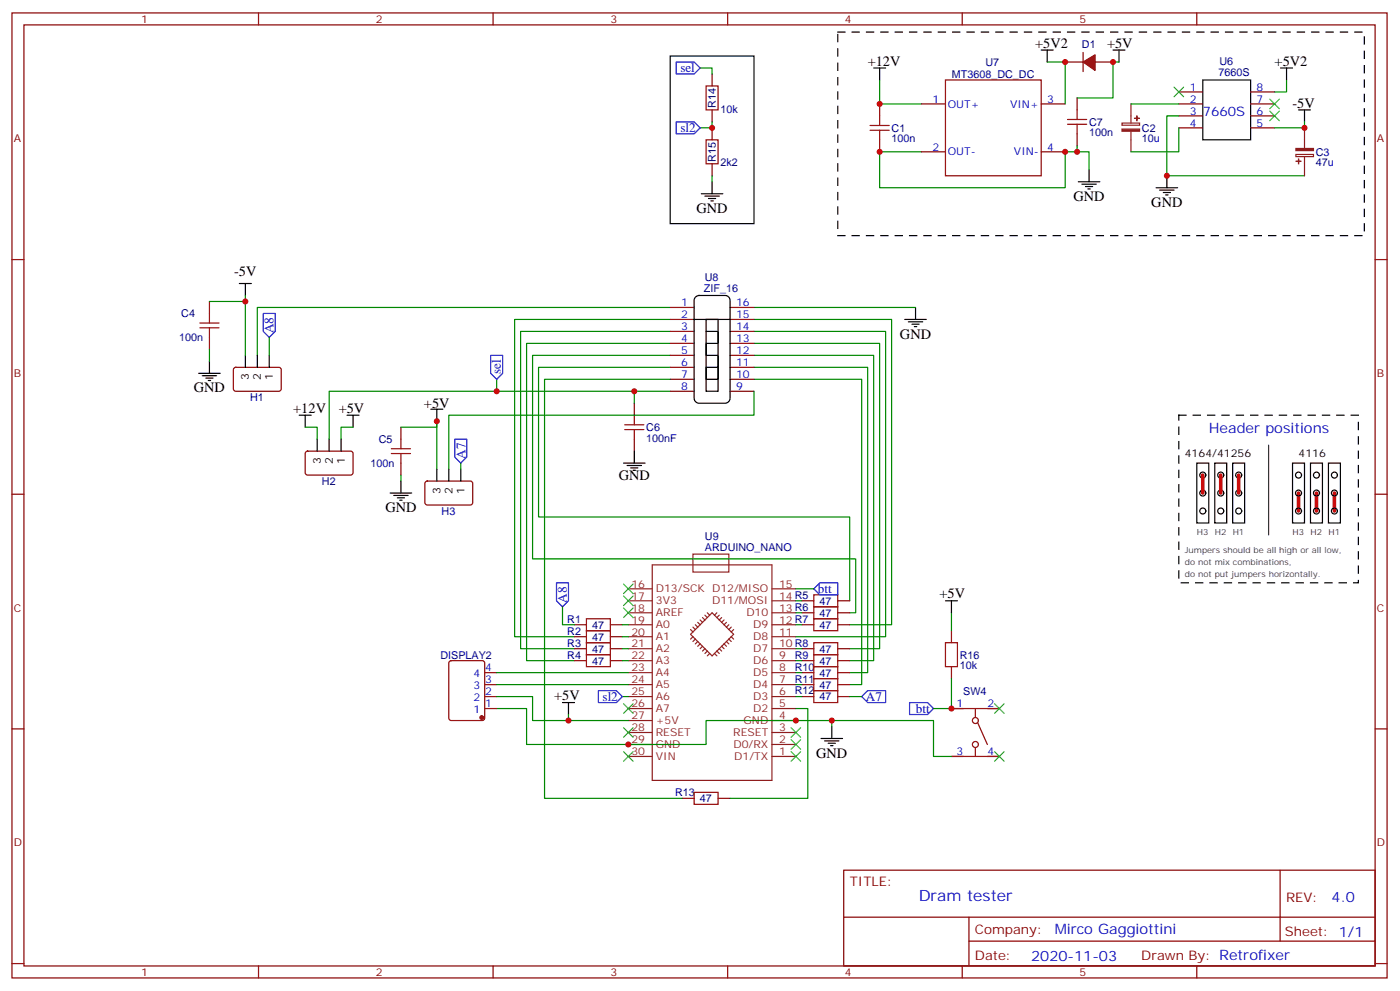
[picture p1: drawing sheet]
<svg xmlns="http://www.w3.org/2000/svg" width="413mm" height="292mm" viewBox="0 0 413 292" stroke-linecap="round" stroke-linejoin="round" font-family="sans-serif">
<g fill="none" stroke="#870000" stroke-width=".35">
<path d="M3.5 3.8h405.4v284.3h-405.4zM7.1 7.3h398.2v277.3h-398.2zM76.2 3.8v3.5M145.3 3.8v3.5M214.5 3.8v3.5M283.6 3.8v3.5M314 18.3h5.3M319.3 15.5v5.6M322.8 18.3h5.3M352.8 3.8v3.5M209.9 21.8v3.5M209.9 32.4v3.5"/>
<path d="M209.9 37.7v3.5M259.3 30.6v3.5M271.6 30.6h7.1M306.9 30.6h7.1M317.5 28.9v3.5M317.5 39.4v3.6M347.5 27.1h7M347.5 30.6h7M347.5 34.1h7M347.5 37.7h7M368.7 27.1h7M368.7 30.6h7"/>
<path d="M368.7 34.1h7M368.7 37.7h7M209.9 48.3v3.5M259.3 41.2v3.5M271.6 44.7h7.1M306.9 44.7h7.1M3.5 76.5h3.6M405.3 76.5h3.6M61.7 88.8v3.6M61.7 99.4v3.5M197.6 90.6h7M197.6 94.1h7"/>
<path d="M197.6 97.6h7M215.2 90.6h7M215.2 94.1h7M215.2 97.6h7M69 108.4l.5-.2 13 .1 .4 .6-.1 6-.6 .4-13-.1-.4-.6v-5.7zM187 118.8v3.5M197.6 101.2h7M197.6 104.7h7M197.6 108.2h7M197.6 111.8h7M197.6 115.3h7M215.2 101.2h7"/>
<path d="M215.2 104.7h7M215.2 108.2h7M215.2 111.8h7M215.2 115.3h7M90.2 133.1l.5-.2 12.9 .1 .5 .6-.1 6-.6 .4-13-.1-.4-.6v-5.7zM118.2 125.9v3.5M118.2 136.5v3.5M187 129.4v3.5M3.5 145.6h3.6M125.5 142l.4-.3 13 .1 .4 .7v5.9l-.7 .4-12.9-.1-.5-.6v-5.6zM405.3 145.6h3.6M236.4 177h3.5"/>
<path d="M246.9 177h3.6M132.5 194.9l.5-.2h9.2l.6 .4 .1 16.5-.5 .6-9.4 .1-.7-.5v-16.4zM142.9 198.2h3.5M169.3 194.7h3.6M169.3 191.1h3.6M169.3 184.1h3.6M169.3 187.6h3.6M179.9 194.7h3.5M179.9 191.1h3.5M179.9 184.1h3.5M179.9 187.6h3.5M236.4 198.2h3.5"/>
<path d="M236.4 194.7h3.5M236.4 191.1h3.5M236.4 184.1h3.5M236.4 180.6h3.5M246.9 198.2h3.6M246.9 194.7h3.6M246.9 191.1h3.6M246.9 184.1h3.6M246.9 180.6h3.6M280.5 185.8v3.6M280.5 196.4v3.6M3.5 214.8h3.6"/>
<path d="M142.9 208.8h3.5M142.9 205.2h3.5M142.9 201.7h3.5M236.4 205.2h3.5M236.4 201.7h3.5M246.9 205.2h3.6M246.9 201.7h3.6M280.5 208.8h14.1M287.5 208.8v2.4M288.2 213l2.8 6.4M405.3 214.8h3.6M201.1 235.2h3.5"/>
<path d="M211.7 235.2h3.5M280.5 222.9h14.1M287.5 220.4v2.5M248.7 256.4h156.6v28.2h-156.6zM377.3 256.4v20.9M248.7 270.2h156.5M285.6 277.3h119.6M285.6 270.2v14.2M3.5 283.9h3.6M76.2 284.6v3.5M145.3 284.6v3.5M214.5 284.6v3.5"/>
<path d="M283.6 284.6v3.5M352.8 284.6v3.5M405.3 283.9h3.6"/>
<circle cx="287.5" cy="219.4" r=".88"/>
<circle cx="287.5" cy="212.3" r=".88"/>
</g>
<g fill="none" stroke="#8c2424" stroke-width=".35">
<path d="M330.7 36.3h5.2v.6h-5.2zM333.4 30.6v5.7M333.4 38.7v6M384.5 37.7v6M382 45.5h5.2v.6h-5.2zM384.5 46.1v5.7M185.2 177h7.1M185.2 173.5h7.1M192.3 166.4h35.2v63.5h-35.2zM204.3 163.3h10.5v5.3h-10.5zM227.5 177h7.1M227.5 173.5h7.1"/>
<path d="M185.2 180.6h7.1M185.2 184.1h7.1M185.2 187.6h7.1M185.2 191.1h7.1M185.2 194.7h7.1M185.2 198.2h7.1M203.6 186.9l6.3-6.3 6.4 6.3-6.4 6.4zM203.6 185.5l.7 .7M204.3 184.8l.7 .7M204.3 187.6l-.7 .7M205 184.1l.7 .7M205 188.3l-.7 .7"/>
<path d="M205.7 183.4l.7 .7M205.7 189l-.7 .7M206.4 182.7l.7 .7M206.4 189.7l-.7 .7M207.1 182l.7 .7M207.1 190.4l-.7 .7M207.8 181.3l.7 .7M207.8 191.1l-.7 .7M208.5 180.6l.7 .7M208.5 191.8l-.7 .7M209.2 192.5l-.7 .8M210.6 192.5l.7 .8"/>
<path d="M211.3 180.6l-.7 .7M211.3 191.8l.7 .7M212 191.1l.7 .7M212 181.3l-.7 .7M212.7 190.4l.7 .7M212.7 182l-.7 .7M213.4 189.7l.7 .7M213.4 182.7l-.7 .7M214.1 189l.7 .7M214.1 183.4l-.7 .7M214.8 188.3l.7 .7M214.8 184.1l-.7 .7"/>
<path d="M215.5 187.6l.8 .7M215.5 184.8l-.7 .7M216.3 185.5l-.8 .7M227.5 180.6h7.1M227.5 184.1h7.1M227.5 187.6h7.1M227.5 191.1h7.1M227.5 194.7h7.1M227.5 198.2h7.1M185.2 201.7h7.1M185.2 205.2h7.1M185.2 208.8h7.1"/>
<path d="M185.2 212.3h7.1M185.2 215.8h7.1M185.2 219.4h7.1M227.5 201.7h7.1M227.5 205.2h7.1M227.5 208.8h7.1M227.5 212.3h7.1M227.5 215.8h7.1M227.5 219.4h7.1M185.2 222.9h7.1M227.5 222.9h7.1"/>
</g>
<g fill="none" stroke="#000" stroke-width=".35">
<path d="M197.6 16.5h24.6v49.4h-24.6zM306.9 14.7h3.5M308.7 14.7v3.6M328.1 14.7h3.5M329.8 14.7v3.6M257.5 20h3.6M259.3 20v3.6M354.5 23.6h14.2v17.6h-14.2zM377.5 20h3.5M379.2 20v3.6M382.8 32.4h3.5M384.5 32.4v3.5"/>
<path d="M206.7 57.1h6.4M207.8 57.8h4.2M208.8 58.5h2.2M209.5 59.2h.8M209.9 53.6v3.5M317.9 53.6h6.3M318.9 54.3h4.2M320 55h2.1M320.7 55.7h.7M321 50v3.6M340.8 55.3h6.3M341.8 56h4.3"/>
<path d="M342.9 56.7h2.1M343.6 57.4h.7M344 51.8v3.5M70.6 83.5h3.5M72.3 83.5v3.6M204.6 94.1h10.6M204.9 87.6l1.1-.5h7.8a1.41 1.41 0 0 1 1.4 1.4v28.9a1.51 1.51 0 0 1-1.4 1.4h-7.8a1.51 1.51 0 0 1-1.4-1.4v-28.9zM208.1 94.1h3.6v21.2h-3.6zM208.1 97.6h3.6v3.6h-3.6v3.5h3.6v3.5h-3.6v3.6h3.6v-3.6M266.7 94.1h6.3M267.8 94.8h4.2M268.8 95.5h2.1"/>
<path d="M269.5 96.2h.7M269.9 90.6v3.5M58.6 110h6.3M59.6 110.7h4.3M60.7 111.4h2.1M61.4 112.1h.7M61.7 106.5v3.5M72.3 104.7v3.5M75.8 104.7v3.5M79.4 104.7v3.5M88.2 122.3h3.5M90 122.3v3.6"/>
<path d="M93.5 129.4v3.5M97 129.4v3.5M100.5 129.4v3.5M102.3 122.3h3.5M104.1 122.3v3.6M127 120.6h3.5M128.8 120.6v3.5M128.8 138.2v3.5M132.3 138.2v3.5M135.8 138.2v3.5M183.8 136.5h6.3M184.9 137.2h4.2"/>
<path d="M185.9 137.9h2.1M186.6 138.6h.7M187 132.9v3.6M352.8 136.5h3.5v17.6h-3.5zM358.1 136.5h3.5v17.6h-3.5zM363.4 136.5h3.5v17.6h-3.5zM381 136.5h3.5v17.6h-3.5zM386.3 136.5h3.5v17.6h-3.5zM391.6 136.5h3.5v17.6h-3.5zM115 145.3h6.4M116.1 146h4.2M117.1 146.7h2.1"/>
<path d="M117.8 147.4h.7M118.2 141.7v3.6M278.7 177h3.5M280.5 177v3.6M165.8 207h3.5M167.6 207v3.5M242 217.6h6.4M243.1 218.3h4.2M244.1 219h2.1M244.8 219.7h.7M245.2 214.1v3.5"/>
<circle cx="354.5" cy="140" r=".88"/>
<circle cx="359.8" cy="140" r=".88"/>
<circle cx="365.1" cy="140" r=".88"/>
<circle cx="382.8" cy="140" r=".88"/>
<circle cx="388.1" cy="140" r=".88"/>
<circle cx="393.3" cy="140" r=".88"/>
<circle cx="354.5" cy="150.6" r=".88"/>
<circle cx="354.5" cy="145.3" r=".88"/>
<circle cx="359.8" cy="150.6" r=".88"/>
<circle cx="359.8" cy="145.3" r=".88"/>
<circle cx="365.1" cy="145.3" r=".88"/>
<circle cx="365.1" cy="150.6" r=".88"/>
<circle cx="382.8" cy="150.6" r=".88"/>
<circle cx="382.8" cy="145.3" r=".88"/>
<circle cx="388.1" cy="150.6" r=".88"/>
<circle cx="388.1" cy="145.3" r=".88"/>
<circle cx="393.3" cy="150.6" r=".88"/>
<circle cx="393.3" cy="145.3" r=".88"/>
</g>
<g fill="none" stroke="#008700" stroke-width=".35">
<path d="M308.7 18.3h5.3v12.3M329.8 18.3h-1.7v10.6h-10.6M206.4 20h3.5v1.8M209.9 35.9v1.8h-3.5M259.3 23.6v7h12.3M333.4 30.6h14.1M347.5 37.7v7h-14.1M347.5 34.1h-3.5v17.7h40.5M379.2 23.6v3.5h-3.5M384.5 35.9v1.8h-8.8M209.9 51.8v1.8M271.6 44.7h-12.3v10.6h54.7v-10.6h7v5.3"/>
<path d="M317.5 43v1.7M61.7 88.8h10.6v15.9M72.3 87.1v1.7M79.4 99.4v5.3M197.6 90.6h-121.8v14.1M197.6 94.1h-45.9v93.5h17.6M197.6 97.6h-44.1v93.5h15.8M222.2 94.1h40.6v90h-12.3M222.2 97.6h38.9v90h-26.5M222.2 90.6h47.7M61.7 102.9v3.6M146.4 111.8v3.5h51.2"/>
<path d="M146.4 115.3h-49.4v14.1M187 115.3v3.5M197.6 101.2h-42.4v93.5h14.1M197.6 104.7h-40.6v60h95.2v15.9h-1.7M197.6 108.2h-38.9v44.1h91.8v24.7M197.6 111.8h-37.1v123.4h40.6M222.2 101.2h37.1v89.9h-8.8M222.2 104.7h35.3v90h-7M222.2 108.2h33.6v90h-5.3M222.2 111.8h31.8v89.9h-3.5M222.2 115.3v7h-89.9v15.9M90 125.9h3.5v3.5"/>
<path d="M104.1 125.9h-3.6v3.5M118.2 125.9h10.6v-1.8v14.1M118.2 140v1.7M135.8 136.5v1.7M165.8 178.8v5.3h3.5M234.6 177h1.8M234.6 173.5h5.3M146.4 198.2h38.8M183.4 194.7h1.8M183.4 191.1h1.8M183.4 184.1h1.8M183.4 187.6h1.8"/>
<path d="M234.6 198.2h1.8M234.6 194.7h1.8M234.6 191.1h1.8M234.6 184.1h1.8M234.6 180.6h1.8M280.5 200v8.8h-5.3M280.5 180.6v5.2M146.4 208.8h8.8v10.6h52.9v-7.1h37.1v1.8M146.4 205.2h10.6v7.1h10.6M146.4 201.7h38.8M167.6 210.5v1.8h17.6M183.4 205.2h1.8"/>
<path d="M234.6 208.8h3.5v26.4h-22.9M234.6 201.7h1.8M234.6 205.2h1.8M245.2 212.3h30v10.6h5.3M250.5 205.2h3.5"/>
</g>
<g fill="#870000" stroke="#870000" stroke-width=".35">
<path d="M319.3 18.3l3.5-2.1v4.5z"/>
<circle cx="142" cy="211.4" r=".53"/>
</g>
<g fill="none" stroke="#a10000" stroke-width=".35">
<path d="M208.1 25.3h3.6v7.1h-3.6zM256.5 38.4h5.6M256.5 37h5.6M259.3 34.1v2.9M259.3 38.4v2.8M314.7 36.6h5.6M314.7 35.2h5.6M317.5 32.4v2.8M317.5 36.6v2.8M208.1 41.2h3.6v7.1h-3.6zM58.9 95.2h5.7M58.9 96.6h5.7"/>
<path d="M61.7 92.4v2.8M61.7 96.6v2.8M115.4 132.2h5.6M115.4 133.6h5.6M118.2 129.4v2.8M118.2 133.6v2.9M184.1 126.6h5.7M184.1 125.2h5.7M187 122.3v2.9M187 126.6v2.8M239.9 178.8h7v3.5h-7zM239.9 175.3h7v3.5h-7z"/>
<path d="M172.9 192.9h7v3.5h-7zM172.9 189.4h7v3.5h-7zM172.9 185.8h7v3.6h-7zM172.9 182.3h7v3.5h-7zM239.9 200h7v3.5h-7zM239.9 196.4h7v3.6h-7zM239.9 192.9h7v3.5h-7zM239.9 189.4h7v3.5h-7zM239.9 182.3h7v3.5h-7zM278.7 189.4h3.5v7h-3.5zM239.9 203.5h7v3.5h-7zM204.6 233.5h7.1v3.5h-7.1z"/>
</g>
<g fill="none" stroke="#3c3" stroke-width=".35">
<path d="M346.1 25.7l2.8 2.8M348.9 25.7l-2.8 2.8M374.3 32.7l2.8 2.9M374.3 29.2l2.8 2.8M377.1 32.7l-2.8 2.9M377.1 29.2l-2.8 2.8M183.8 179.1l2.8 2.9M183.8 175.6l2.8 2.8M183.8 172.1l2.8 2.8M186.6 179.1l-2.8 2.9M186.6 175.6l-2.8 2.8M186.6 172.1l-2.8 2.8"/>
<path d="M183.8 214.4l2.8 2.8M183.8 207.4l2.8 2.8M186.6 214.4l-2.8 2.8M186.6 207.4l-2.8 2.8M233.2 214.4l2.8 2.8M233.2 217.9l2.8 2.9M236 214.4l-2.8 2.8M236 217.9l-2.8 2.9M293.2 207.4l2.8 2.8M296 207.4l-2.8 2.8M183.8 221.5l2.8 2.8M186.6 221.5l-2.8 2.8"/>
<path d="M233.2 221.5l2.8 2.8M236 221.5l-2.8 2.8M293.2 221.5l2.8 2.8M296 221.5l-2.8 2.8"/>
</g>
<path d="M199.3 18.3h5.3l1.8 1.7-1.8 1.8h-5.3zM199.3 35.9h5.3l1.8 1.8-1.8 1.7h-5.3zM77.6 92.4h3.5v5.2l-1.7 1.8-1.8-1.8zM144.6 104.7h3.6v5.3l-1.8 1.8-1.8-1.8zM134.1 129.4h3.5v5.3l-1.8 1.8-1.7-1.8zM164 171.7h3.6v5.3l-1.8 1.8-1.8-1.8zM239.9 173.5l1.8-1.8h5.2v3.6h-5.2zM176.4 203.5h5.3l1.7 1.7-1.7 1.8h-5.3zM254 205.2l1.8-1.7h5.3v3.5h-5.3zM268.1 207h5.3l1.8 1.8-1.8 1.7h-5.3z" fill="none" stroke="#00f" stroke-width=".35"/>
<g fill="#8c2424" stroke="#8c2424" stroke-width=".35">
<path d="M330.7 38h5.2v.7h-5.2z"/>
<path d="M334.4 34.9h1.4z"/>
<path d="M335.1 34.1v1.5z"/>
<path d="M382 43.7h5.2v.7h-5.2z"/>
<path d="M382.1 47.5l1.4 .1z"/>
<path d="M382.8 46.8v1.5z"/>
</g>
<path d="M246.9 9.5h155.3v59.9h-155.3zM347.5 122.3h52.9v49.4h-52.9z" fill="none" stroke="#000" stroke-width=".35" stroke-dasharray="2.1 2.1"/>
<path d="M278.7 23.6h28.2v28.2h-28.2z" fill="none" stroke="#900" stroke-width=".35"/>
<path d="M354.5 140v5.3M359.8 140v5.3M365.1 140v5.3M382.8 145.3v5.3M388.1 145.3v5.3M393.3 145.3v5.3" fill="none" stroke="#f00" stroke-width="1.1"/>
<path d="M373.9 131.2v26.4" fill="none" stroke="#333" stroke-width=".35"/>
<g fill="#c00">
<circle cx="245.2" cy="212.3" r=".88"/>
<circle cx="185.2" cy="219.4" r=".88"/>
<circle cx="234.6" cy="212.3" r=".88"/>
<circle cx="187" cy="115.3" r=".88"/>
<circle cx="384.5" cy="37.7" r=".88"/>
<circle cx="344" cy="51.8" r=".88"/>
<circle cx="259.3" cy="30.6" r=".88"/>
<circle cx="259.3" cy="44.7" r=".88"/>
<circle cx="314" cy="44.7" r=".88"/>
<circle cx="280.5" cy="208.8" r=".88"/>
<circle cx="209.9" cy="37.7" r=".88"/>
<circle cx="72.3" cy="88.8" r=".88"/>
<circle cx="146.4" cy="115.3" r=".88"/>
<circle cx="128.8" cy="124.1" r=".88"/>
<circle cx="317.5" cy="44.7" r=".88"/>
<circle cx="328.1" cy="18.3" r=".88"/>
<circle cx="167.6" cy="212.3" r=".88"/>
<circle cx="314" cy="18.3" r=".88"/>
</g>
<text font-size="4.6" fill="#00f" x="270.8" y="265.4">Dram tester</text>
<g font-size="4.2">
<text x="305.2" y="14">+5V2</text>
<text x="326.3" y="14">+5V</text>
<text x="255.8" y="19.3">+12V</text>
<text x="375.7" y="19.3">+5V2</text>
<text x="381" y="31.7">-5V</text>
<text x="316.4" y="59.2">GND</text>
<text x="205.3" y="62.7">GND</text>
<text x="339.4" y="61">GND</text>
<text x="69" y="81.4">-5V</text>
<text x="265.3" y="99.8">GND</text>
<text x="57.1" y="115.6">GND</text>
<text x="86.4" y="121.6">+12V</text>
<text x="99.8" y="121.6">+5V</text>
<text x="125" y="120.3">+5V</text>
<text x="182.4" y="141.4">GND</text>
<text x="113.6" y="150.9">GND</text>
<text x="276.9" y="176.3">+5V</text>
<text x="163.3" y="206.3">+5V</text>
<text x="240.6" y="223.2">GND</text>
</g>
<g font-size="4.2" fill="#00f">
<text x="356.3" y="127.6">Header positions</text>
<text x="392.5" y="265.7">4.0</text>
<text x="310.9" y="275.2">Mirco Gaggiottini</text>
<text x="304" y="283">2020-11-03</text>
</g>
<g font-size="3.9" fill="#00f">
<text x="200.5" y="21.3">sel</text>
<text x="354.5" y="34.1">7660S</text>
<text x="200.5" y="38.9">sl2</text>
<text x="80.6" y="98.2" transform="rotate(-90 80.6 98.2)">A8</text>
<text x="147.6" y="110.1" transform="rotate(-90 147.6 110.1)">sel</text>
<text x="137.2" y="135.2" transform="rotate(-90 137.2 135.2)">A7</text>
<text x="167.1" y="177.6" transform="rotate(-90 167.1 177.6)">A8</text>
<text x="241.1" y="174.9">btt</text>
<text x="177.6" y="206.5">sl2</text>
<text x="255.2" y="206.5">A7</text>
<text x="270" y="210">btt</text>
</g>
<g font-size="3.9" fill="#800">
<text x="250.5" y="261">TITLE:</text>
<text x="379.1" y="265.7">REV:</text>
<text x="287.4" y="275.2">Company:</text>
<text x="378.7" y="275.8">Sheet: 1/1</text>
<text x="287.4" y="282.9">Date:</text>
<text x="336.4" y="282.9">Drawn By: Retrofixer</text>
</g>
<g font-size="3.2" fill="#800">
<text x="41.6" y="6.8">1</text>
<text x="110.8" y="6.8">2</text>
<text x="179.9" y="6.8">3</text>
<text x="249.1" y="6.8">4</text>
<text x="318.2" y="6.8">5</text>
<text x="4.1" y="41.9">A</text>
<text x="405.9" y="41.9">A</text>
<text x="4.1" y="111.1">B</text>
<text x="405.9" y="111.1">B</text>
<text x="4.1" y="180.2">C</text>
<text x="405.9" y="180.2">C</text>
<text x="4.1" y="249.3">D</text>
<text x="405.9" y="249.3">D</text>
<text x="41.6" y="287.6">1</text>
<text x="110.8" y="287.6">2</text>
<text x="179.9" y="287.6">3</text>
<text x="249.1" y="287.6">4</text>
<text x="318.2" y="287.6">5</text>
</g>
<g font-size="3.2" fill="#000080">
<text x="318.9" y="14.1">D1</text>
<text x="280.6" y="22.9">MT3608_DC_DC</text>
<text x="290.5" y="19.3">U7</text>
<text x="359.2" y="22.4">7660S</text>
<text x="359.5" y="19.2">U6</text>
<text x="211" y="31.9" transform="rotate(-90 211 31.9)">R14</text>
<text x="212.4" y="33.2">10k</text>
<text x="262.8" y="42">100n</text>
<text x="262.8" y="38.9">C1</text>
<text x="321" y="40.2">100n</text>
<text x="321" y="37.1">C7</text>
<text x="336.6" y="42">10u</text>
<text x="336.6" y="38.9">C2</text>
<text x="211" y="47.8" transform="rotate(-90 211 47.8)">R15</text>
<text x="387.9" y="45.9">C3</text>
<text x="212.4" y="49">2k2</text>
<text x="387.9" y="49">47u</text>
<text x="207.8" y="82.7">U8</text>
<text x="207.5" y="85.9">ZIF_16</text>
<text x="53.4" y="93.5">C4</text>
<text x="52.8" y="100.5">100n</text>
<text x="73.7" y="118.2">H1</text>
<text x="111.6" y="130.6">C5</text>
<text x="190.5" y="130.2">100nF</text>
<text x="190.5" y="127">C6</text>
<text x="109.2" y="137.6">100n</text>
<text x="94.9" y="142.9">H2</text>
<text x="130.2" y="151.7">H3</text>
<text x="207.8" y="159">U9</text>
<text x="207.8" y="162.2">ARDUINO_NANO</text>
<text x="241.6" y="178.2">47</text>
<text x="167.2" y="183.5">R1</text>
<text x="174.6" y="185.2">47</text>
<text x="241.6" y="185.2">47</text>
<text x="241.6" y="181.7">47</text>
<text x="167.2" y="190.5">R3</text>
<text x="167.2" y="187">R2</text>
<text x="174.6" y="188.8">47</text>
<text x="129.8" y="194">DISPLAY2</text>
<text x="167.2" y="194">R4</text>
<text x="174.6" y="195.8">47</text>
<text x="174.6" y="192.3">47</text>
<text x="234.3" y="197.6">R10</text>
<text x="234.3" y="194">R9</text>
<text x="241.6" y="195.8">47</text>
<text x="241.6" y="192.3">47</text>
<text x="282.9" y="197.2">10k</text>
<text x="282.9" y="194.1">R16</text>
<text x="234.3" y="201.1">R11</text>
<text x="241.6" y="202.9">47</text>
<text x="241.6" y="199.3">47</text>
<text x="234.3" y="204.6">R12</text>
<text x="241.6" y="206.4">47</text>
<text x="283.9" y="204.7">SW4</text>
<text x="199" y="234.6">R13</text>
<text x="206.3" y="236.4">47</text>
</g>
<g font-size="3.2" fill="#00f">
<text x="350.8" y="26.7">1</text>
<text x="370.4" y="26.7">8</text>
<text x="274.9" y="30.3">1</text>
<text x="279.4" y="31.7">OUT+</text>
<text x="297.7" y="31.7">VIN+</text>
<text x="308.7" y="30.3">3</text>
<text x="350.8" y="30.3">2</text>
<text x="350.8" y="33.8">3</text>
<text x="370.4" y="33.8">6</text>
<text x="370.4" y="30.3">7</text>
<text x="350.8" y="37.3">4</text>
<text x="370.4" y="37.3">5</text>
<text x="274.9" y="44.4">2</text>
<text x="279.4" y="45.8">OUT-</text>
<text x="298.9" y="45.8">VIN-</text>
<text x="308.7" y="44.4">4</text>
<text x="200.8" y="90.2">1</text>
<text x="200.8" y="93.8">2</text>
<text x="217" y="93.8">15</text>
<text x="217" y="90.2">16</text>
<text x="200.8" y="97.3">3</text>
<text x="200.8" y="100.8">4</text>
<text x="217" y="100.8">13</text>
<text x="217" y="97.3">14</text>
<text x="200.8" y="104.4">5</text>
<text x="200.8" y="107.9">6</text>
<text x="217" y="107.9">11</text>
<text x="217" y="104.4">12</text>
<text x="200.8" y="111.4">7</text>
<text x="217" y="111.4">10</text>
<text x="200.8" y="114.9">8</text>
<text x="217" y="114.9">9</text>
<text x="143.1" y="197.8">4</text>
<text x="139.6" y="203.1">3</text>
<text x="139.6" y="199.6">4</text>
<text x="143.1" y="201.4">3</text>
<text x="139.6" y="206.7">2</text>
<text x="143.1" y="208.4">1</text>
<text x="143.1" y="204.9">2</text>
<text x="282" y="208.4">1</text>
<text x="291" y="208.4">2</text>
<text x="139.6" y="210.2">1</text>
<text x="282" y="222.5">3</text>
<text x="291" y="222.5">4</text>
</g>
<g font-size="3.2">
<text x="73.4" y="112" transform="rotate(-90 73.4 112)">3</text>
<text x="76.9" y="112" transform="rotate(-90 76.9 112)">2</text>
<text x="80.4" y="112" transform="rotate(-90 80.4 112)">1</text>
<text x="94.5" y="136.7" transform="rotate(-90 94.5 136.7)">3</text>
<text x="98.1" y="136.7" transform="rotate(-90 98.1 136.7)">2</text>
<text x="101.6" y="136.7" transform="rotate(-90 101.6 136.7)">1</text>
<text x="349.2" y="134.7">4164/41256</text>
<text x="382.8" y="134.7">4116</text>
<text x="129.8" y="145.5" transform="rotate(-90 129.8 145.5)">3</text>
<text x="133.3" y="145.5" transform="rotate(-90 133.3 145.5)">2</text>
<text x="136.9" y="145.5" transform="rotate(-90 136.9 145.5)">1</text>
</g>
<g font-size="3.2" fill="#8d2323">
<text x="186.1" y="173.1">16</text>
<text x="229.7" y="173.1">15</text>
<text x="186.1" y="176.7">17</text>
<text x="193.3" y="178.1">3V3</text>
<text x="193.3" y="174.6">D13/SCK D12/MISO</text>
<text x="209.9" y="178.1">D11/MOSI</text>
<text x="229.7" y="176.7">14R5</text>
<text x="186.1" y="183.7">19</text>
<text x="186.1" y="180.2">18</text>
<text x="193.3" y="185.1">A0</text>
<text x="193.3" y="181.6">AREF</text>
<text x="220" y="181.6">D10</text>
<text x="222" y="185.1">D9</text>
<text x="229.7" y="180.2">13R6</text>
<text x="229.7" y="183.7">12R7</text>
<text x="186.1" y="190.8">21</text>
<text x="186.1" y="187.3">20</text>
<text x="193.3" y="188.7">A1</text>
<text x="222" y="188.7">D8</text>
<text x="229.7" y="187.3">11</text>
<text x="229.7" y="190.8">10R8</text>
<text x="186.1" y="197.8">23</text>
<text x="186.1" y="194.3">22</text>
<text x="193.3" y="195.7">A3</text>
<text x="193.3" y="192.2">A2</text>
<text x="222" y="192.2">D7</text>
<text x="222" y="195.7">D6</text>
<text x="229.7" y="194.3">9</text>
<text x="229.7" y="197.8">8</text>
<text x="186.1" y="201.4">24</text>
<text x="193.3" y="202.8">A5</text>
<text x="193.3" y="199.2">A4</text>
<text x="222" y="199.2">D5</text>
<text x="222" y="202.8">D4</text>
<text x="229.7" y="201.4">7</text>
<text x="186.1" y="208.4">26</text>
<text x="186.1" y="204.9">25</text>
<text x="193.3" y="209.8">A7</text>
<text x="193.3" y="206.3">A6</text>
<text x="222" y="206.3">D3</text>
<text x="222" y="209.8">D2</text>
<text x="229.7" y="204.9">6</text>
<text x="229.7" y="208.4">5</text>
<text x="186.1" y="215.5">28</text>
<text x="186.1" y="211.9">27</text>
<text x="193.3" y="213.4">+5V</text>
<text x="219.2" y="213.4">GND</text>
<text x="229.7" y="211.9">4</text>
<text x="229.7" y="215.5">3</text>
<text x="186.1" y="219">29</text>
<text x="193.3" y="220.4">GND</text>
<text x="193.3" y="216.9">RESET</text>
<text x="216.1" y="216.9">RESET</text>
<text x="216.2" y="220.4">D0/RX</text>
<text x="229.7" y="219">2</text>
<text x="186.1" y="222.5">30</text>
<text x="193.3" y="223.9">VIN</text>
<text x="216.5" y="223.9">D1/TX</text>
<text x="229.7" y="222.5">1</text>
</g>
<g font-size="2.5" fill="#333">
<text x="352.8" y="157.6">H3</text>
<text x="358.1" y="157.6">H2</text>
<text x="363.4" y="157.6">H1</text>
<text x="381" y="157.6">H3</text>
<text x="386.3" y="157.6">H2</text>
<text x="391.6" y="157.6">H1</text>
<text x="349.2" y="162.9">Jumpers should be all high or all low,</text>
<text x="349.2" y="166.4">do not mix combinations,</text>
<text x="349.2" y="170">do not put jumpers horizontally.</text>
</g>
</svg>
